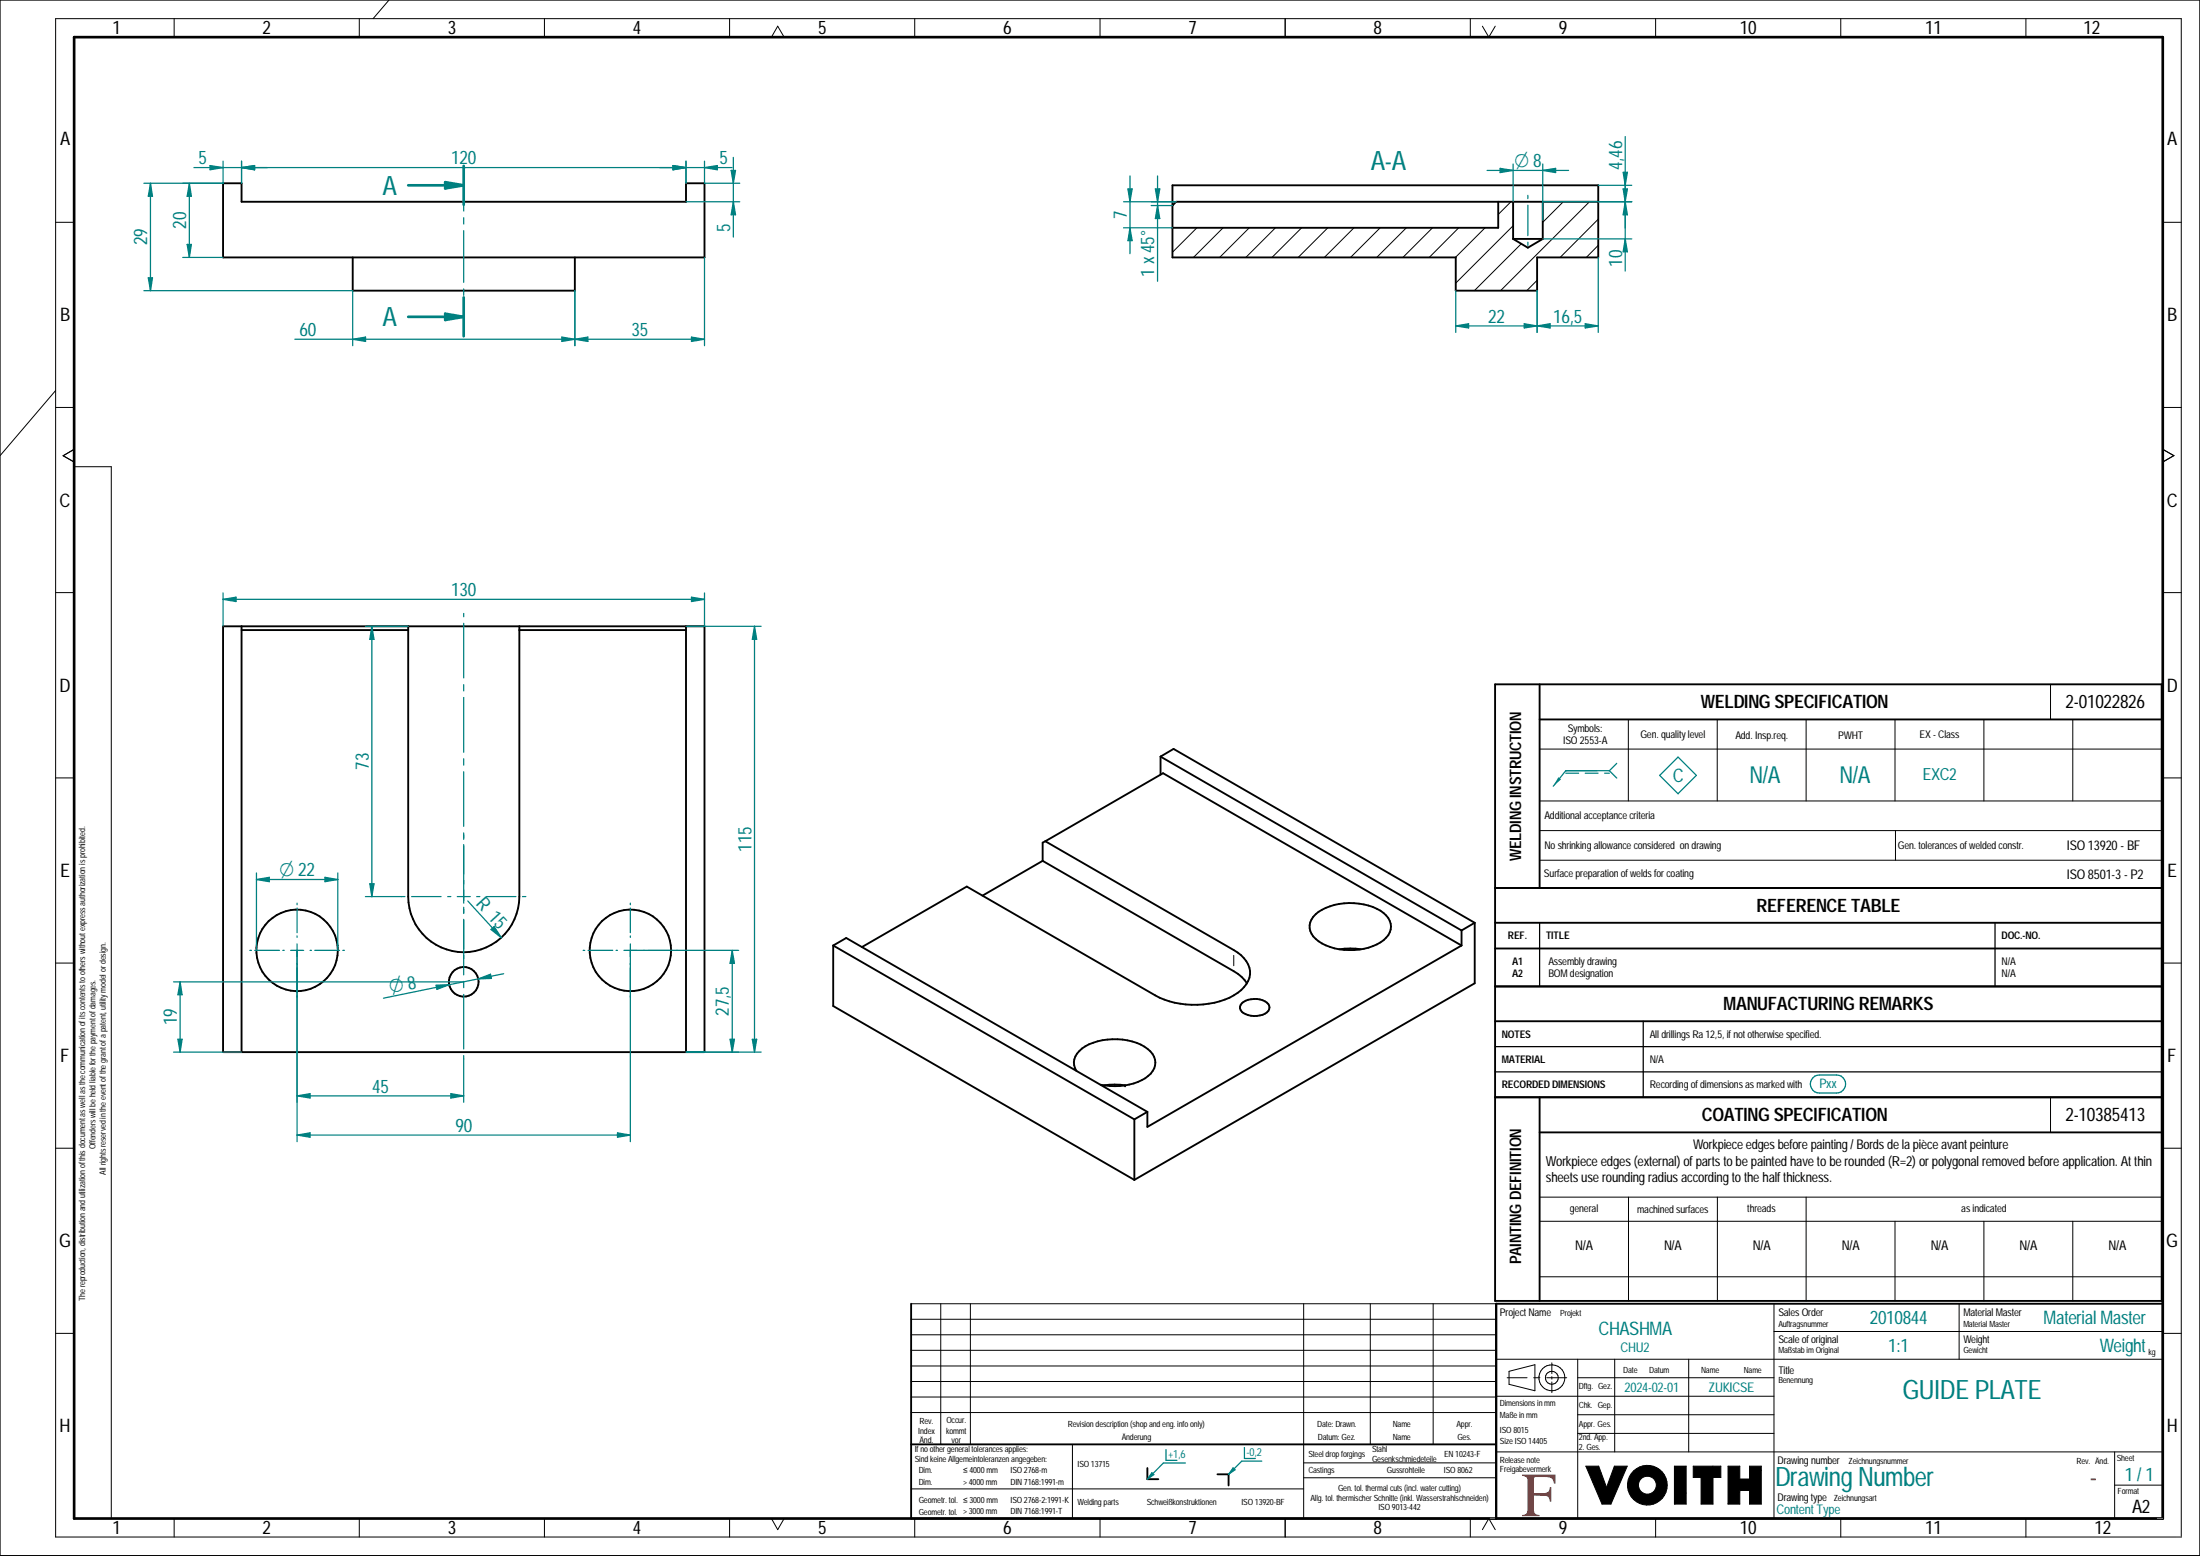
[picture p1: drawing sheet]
<svg xmlns="http://www.w3.org/2000/svg" width="594mm" height="420mm" viewBox="0 0 594 420" stroke-linecap="round" stroke-linejoin="round" font-family="sans-serif">
<g fill="none" stroke="#000" stroke-width=".27">
<path d="M0 0h594v420h-594zM15 5h574v410h-574zM47 5v5M97 5v5M105 0l-4.3 5M147 5v5M197 5v5M208.3 10l1.7-2.9 1.7 2.9M247 5v5M297 5v5M347 5v5M397 5v5"/>
<path d="M400.3 7.1l1.7 2.9 1.8-2.9M447.1 5v5M497.1 5v5M547.1 5v5M15 60h5M584 60h5M15 105.5l-15 17.5M15 110h5M584 110h5M20 121.3l-2.9 1.8 2.9 1.7M20 126h10v284M587 123.1l-3-1.8 3 1.7-3 1.8"/>
<path d="M15 160h5M584 160h5M15 210.1h5M584 210.1h5M15 260.1h5M584 260.1h5M15 310h5M584 310h5M246 356.2h158M254 352v38M262 352v38M352 352v58"/>
<path d="M370 352v38M387 352v38M15 360h5M246 373h158M246 364.6h158M246 377.2h158M246 368.9h158M246 360.4h158M584 360h5M246 381.4h158M352 399h52M352 395h52"/>
<path d="M47 410v5M97 410v5M147 410v5M197 410v5M208.3 410l1.7 3 1.7-3M247 410v5M285.6 402h66.4M297 410v5M347 410v5M397 410v5M403.8 413l-1.8-3-1.7 3M447.1 410v5"/>
<path d="M497.1 410v5M547.1 410v5"/>
</g>
<path d="M20 10h564v400h-564z" fill="none" stroke="#000" stroke-width=".72"/>
<path d="M246 352v58h158v-58M246 390h158M309.8 396.4v3h3M328.8 398.1h3v3" fill="none" stroke="#000" stroke-width=".51"/>
<path d="M402.4 410h1.6" fill="none" stroke="#888" stroke-width=".27"/>
<path d="M314.1 395.1l-4.3 4.3" fill="none" stroke="#008080" stroke-width=".34"/>
<path d="M311.1 397.7l.5 .5-1.8 1.2z" fill="#008080"/>
<path d="M311.1 397.7l.5 .5-1.8 1.2zM314.1 395.1h6M314.9 391.4v2.9h2.9M335.3 394.5l-3.5 3.6" fill="none" stroke="#008080" stroke-width=".34"/>
<path d="M333 396.4l.5 .5-1.7 1.2z" fill="#008080"/>
<path d="M422.8 208.1l-3.4 4.2M448.2 209.4l4.9-5 5 5-5 4.9zM489.6 291l.5-.4 1.2-.3h4.6a2.43 2.43 0 0 1 2.5 2.4 2.43 2.43 0 0 1-2.5 2.4h-4.6a2.44 2.44 0 0 1-2.2-1.4 2.44 2.44 0 0 1 .5-2.7zM333 396.4l.5 .5-1.7 1.2zM335.3 394.5h5.4M336 390.9v2.9h3" fill="none" stroke="#008080" stroke-width=".34"/>
<g fill="none" stroke="#000" stroke-width=".27">
<path d="M511.7 194.3v22M535.7 194.3v22M553.7 184.8v9.5M559.7 194.3v22M415.7 216.3h168M415.7 232.3h168M511.8 224.3v8M553.7 296.3v9.5M415.7 323.3h168M415.7 329.8h168M439.8 323.3v28M463.8 323.3v28"/>
<path d="M487.7 323.3v28M511.7 329.8v21.5M535.7 329.8v21.5M559.7 329.8v21.5M246 352h158M415.7 344.8h168M479 352v58M479 359.5h105M529 352v15M404 377h75M404 367h180M407 372h5.4"/>
<path d="M407.5 370.3l7-1.8v7l-7-1.7zM414.1 372h1.7M417.7 372h5.4M419.1 368v2.9M419.1 371.7v.7M419.1 373.2v2.8M426 372h53M426 367v43M436 367v25M456 367v25M289.6 390v20M404 392h180"/>
<path d="M426 382h53M426 387.1h53M428.2 395.9h3.5l2.1 5.8 2.1-5.8h3.5l-4.4 10.2h-2.4zM432.4 397.8l-2.3 2.3M447.8 396.5l-2.2 2.2M452.2 395.9h3.1v10.2h-3.1zM457.2 395.9h7.5v3h-2.1v7.2h-3.2v-7.2h-2.2zM462.6 395.9l-3.2 3.2M466.6 395.9h3.2v3.5h2.6v-3.5h3.2v10.2h-3.2v-3.6h-2.6v3.6h-3.2zM475.6 397l-5.5 5.5M571 392v18M246 402h39.6"/>
<path d="M442.5 401.8l-2.1 2.1M455.3 403.1l-3 3M469.8 402.8l-3.2 3.2M571 401h13"/>
<circle cx="419.1" cy="372" r="1.73"/>
<circle cx="419.1" cy="372" r="3.5"/>
<circle cx="444.9" cy="401" r="2.44"/>
<circle cx="444.9" cy="401.1" r="5.4"/>
</g>
<path d="M582.5 410h1.5M587.6 415h1.4" fill="none" stroke="#888" stroke-width=".27"/>
<path d="M403.7 239.8h180v111.5h-180zM403.7 249.2h180M403.7 256.1h180M403.7 275.8h180M583.7 266.4h-180M403.7 296.3h180M415.7 296.3v55M415.7 305.8h168M404 352h180v58h-180z" fill="none" stroke="#000" stroke-width=".51"/>
<g fill="#000">
<path d="M428.2 395.9h3.5l2.1 5.8 2.1-5.8h3.5l-4.4 10.2h-2.4z" fill-rule="evenodd"/>
<path d="M466.6 395.9h3.2v3.5h2.6v-3.5h3.2v10.2h-3.2v-3.6h-2.6v3.6h-3.2z" fill-rule="evenodd"/>
<path d="M439.5 401a5.4 5.4 0 0 1 10.7 0 5.4 5.4 0 0 1-10.7 0zM442.4 401a2.45 2.45 0 0 1 4.9 0 2.45 2.45 0 0 1-4.9 0z" fill-rule="evenodd"/>
<path d="M457.2 395.9h7.5v3h-2.1v7.2h-3.2v-7.2h-2.2z" fill-rule="evenodd"/>
</g>
<path d="M452.2 395.9h3.1v10.2h-3.1z" fill="#000"/>
<path d="M415.7 249.2v17.2M538.7 249.2v17.2M443.7 275.8v20.5M403.7 282.6h180M403.7 289.4h180" fill="none" stroke="#000" stroke-width=".34"/>
<path d="M420.8 209.8l.7 .6-2.1 1.9z" fill="#008080"/>
<path d="M60.2 43.5v6M65.2 45.3l3.5-.6v1.1zM65.2 43.5v6M422.8 208.1h11.8M422.8 208.8h3.5M428.1 208.8h3.4M433.3 208.8h1.3M434.6 208.1l2 2M436.6 206.1l-2 2" fill="none" stroke="#008080" stroke-width=".34"/>
<path d="M439.7 194.3v22M463.7 194.3v22M487.7 194.3v22M415.7 202.3h168M415.7 224.3h168M333.2 258v2.8" fill="none" stroke="#000" stroke-width=".27"/>
<g fill="none" stroke="#000" stroke-width=".51">
<path d="M60.2 49.5h5v5h120v-5h5v20h-130zM95.2 69.5v9h60v-9M60.2 169.1h130v115h-130zM65.2 170.1h45M65.2 169.1v115M110.2 169.1v73a15 15 0 0 0 15 15 15 15 0 0 0 15-15v-73M140.2 170.1h45M185.2 169.1v115M403.7 184.8h180v55h-180zM415.7 184.8v55M415.7 194.3h168M313.4 204.3l3.5-2.1 81.3 47"/>
<path d="M313.4 204.3v4.9M313.4 204.3l81.3 46.9M281.6 232.5l-16.3 9.4M281.6 232.5l51.6 29.8a9.6 9.6 0 0 1 3.5 3.2M282.3 227.2l31.8-18.4 80.6 46.5M282.3 227.2l-.7 .3v5M282.3 227.2l50.9 29.3a7.4 7.4 0 0 1 4.4 6.6 8.8 8.8 0 0 1-5.6 6.3 23.7 23.7 0 0 1-20.1-.6l-50.8-29.4-28.4 16.3M225 255.3l3.5-2 81.3 46.9M225 255.3v16.4l81.3 46.9M225 255.3l81.3 47M355.3 246.8a16.1 16.1 0 0 1 18.3-.3 4.4 4.4 0 0 1 0 7.4 16.4 16.4 0 0 1-17.5 .3 4.3 4.3 0 0 1-.8-7.4zM367.5 256.3a20 20 0 0 0-5.8 0"/>
<path d="M394.7 255.3l-84.9 49v-4.1M394.7 251.2v4.1M398.2 249.2v16.3l-91.9 53.1M398.2 249.2l-3.5 2M335.3 270.9a5.7 5.7 0 0 1 7.2 .2 1.75 1.75 0 0 1-.9 2.6 5.5 5.5 0 0 1-6.6-.9 1.5 1.5 0 0 1 .3-1.9zM290.7 289.2a4.3 4.3 0 0 1 1.5-6.1 16.9 16.9 0 0 1 16.8-.5 4.6 4.6 0 0 1 2.3 6.6 11.4 11.4 0 0 1-8.9 4h-2.7l-2.5-.3M303.9 293.1a20.3 20.3 0 0 0-5.8 0M306.3 302.3v16.3M309.8 300.2l-3.5 2.1"/>
<circle cx="80.2" cy="256.6" r="11"/>
<circle cx="170.2" cy="256.6" r="11"/>
<circle cx="125.2" cy="265.1" r="4"/>
</g>
<circle cx="303.8" cy="293.1" r=".25" fill="#000"/>
<path d="M65.2 45.3l3.5-.6v1.1z" fill="#008080"/>
<path d="M56.7 44.7l3.5 .6-3.5 .5z" fill="none" stroke="#008080" stroke-width=".34"/>
<path d="M56.7 44.7l3.5 .6-3.5 .5z" fill="#008080"/>
<path d="M52.4 45.3h19.8M65.2 45.3l3.5-.6v1.1zM65.2 43.5v6M185.2 43.5v6" fill="none" stroke="#008080" stroke-width=".34"/>
<path d="M65.2 45.3l3.5-.6v1.1z" fill="#008080"/>
<path d="M181.7 44.7l3.5 .6-3.5 .5z" fill="none" stroke="#008080" stroke-width=".34"/>
<path d="M181.7 44.7l3.5 .6-3.5 .5z" fill="#008080"/>
<path d="M65.2 45.3h120M181.7 44.7l3.5 .6-3.5 .5zM185.2 43.5v6M190.2 43.5v6" fill="none" stroke="#008080" stroke-width=".34"/>
<path d="M181.7 44.7l3.5 .6-3.5 .5z" fill="#008080"/>
<path d="M190.2 45.3l3.5-.6v1.1z" fill="none" stroke="#008080" stroke-width=".34"/>
<path d="M190.2 45.3l3.5-.6v1.1z" fill="#008080"/>
<path d="M49.4 49.5h10.8M178.2 45.3h19.5M49.4 69.5h10.8M50.5 66h1.2l-.6 3.5z" fill="none" stroke="#008080" stroke-width=".34"/>
<path d="M50.5 66h1.2l-.6 3.5z" fill="#008080"/>
<path d="M51.1 49.5l.6 3.5h-1.2z" fill="none" stroke="#008080" stroke-width=".34"/>
<path d="M51.1 49.5l.6 3.5h-1.2z" fill="#008080"/>
<path d="M38.9 49.5h21.3M51.1 49.5v20M38.9 78.5h56.3M40 75h1.2l-.6 3.5z" fill="none" stroke="#008080" stroke-width=".34"/>
<path d="M40 75h1.2l-.6 3.5z" fill="#008080"/>
<path d="M40.6 49.5l.6 3.5h-1.2z" fill="none" stroke="#008080" stroke-width=".34"/>
<path d="M40.6 49.5l.6 3.5h-1.2z" fill="#008080"/>
<path d="M40.6 49.5v29M155.2 78.5v14.8M190.2 69.5v23.8M155.2 91.6l3.5-.6v1.2z" fill="none" stroke="#008080" stroke-width=".34"/>
<path d="M155.2 91.6l3.5-.6v1.2z" fill="#008080"/>
<path d="M186.7 91l3.5 .6-3.5 .6z" fill="none" stroke="#008080" stroke-width=".34"/>
<path d="M186.7 91l3.5 .6-3.5 .6z" fill="#008080"/>
<path d="M125.2 50v7M125.2 58.8v1.7M125.2 62.3v13.9M125.2 78v1.8M125.2 81.5v4.1M155.2 91.6h35" fill="none" stroke="#008080" stroke-width=".34"/>
<path d="M110.2 50h15v5.3M125.2 80.3v5.3" fill="none" stroke="#008080" stroke-width=".72"/>
<path d="M120.2 49.2l5 .8-5 .9z" fill="#008080"/>
<path d="M120.2 49.2l5 .8-5 .9zM110.2 85.6h15" fill="none" stroke="#008080" stroke-width=".72"/>
<path d="M120.2 84.7l5 .9-5 .8z" fill="#008080"/>
<path d="M125.2 44.8v5.2M120.2 84.7l5 .9-5 .8zM125.2 85.6v5.2" fill="none" stroke="#008080" stroke-width=".72"/>
<g fill="none" stroke="#000" stroke-width=".27">
<path d="M408 54.5l-3.4 3.4M422.1 54.5l-5.5 5.5M429.2 54.5l-24 24M431.6 59.2l-10.3 10.3M323.2 61.5l-6.6 6.6M330.3 61.5l-8 8M337.3 61.5l-8 8M344.4 61.5l-8 8M351.5 61.5l-8 8M358.6 61.5l-8 8M365.6 61.5l-8 8M372.7 61.5l-8 8"/>
<path d="M379.8 61.5l-8 8M386.8 61.5l-8 8M393.9 61.5l-8 8M401 61.5l-8 8M408.6 61l-15.5 15.5M410.8 65.8l-12.7 12.7M415.1 75.7l-2.8 2.8M431.6 66.3l-3.2 3.2"/>
</g>
<path d="M316.6 50h115v19.5h-16.5v9h-22v-9h-76.5zM404.6 54.5v7h-88M404.6 54.5h27M404.6 54.5h-87l-1 1M408.6 54.5v10M416.6 54.5v10M408.6 64.5h8M416.6 64.5l-4 2.4-4-2.4" fill="none" stroke="#000" stroke-width=".51"/>
<path d="M405.1 45.5l3.5 .5-3.5 .6zM408.6 44.3v10.2M416.6 44.3v15.2" fill="none" stroke="#008080" stroke-width=".34"/>
<path d="M405.1 45.5l3.5 .5-3.5 .6z" fill="#008080"/>
<path d="M416.6 46l3.5-.5v1.1z" fill="none" stroke="#008080" stroke-width=".34"/>
<path d="M416.6 46l3.5-.5v1.1z" fill="#008080"/>
<path d="M401.6 46h22M416.6 54.5h24M416.6 64.5h24M438.9 64.5l.6 3.5h-1.2z" fill="none" stroke="#008080" stroke-width=".34"/>
<path d="M438.9 64.5l.6 3.5h-1.2z" fill="#008080"/>
<path d="M438.3 51h1.2l-.6 3.5z" fill="none" stroke="#008080" stroke-width=".34"/>
<path d="M438.3 51h1.2l-.6 3.5z" fill="#008080"/>
<path d="M303.4 54.5h14.2M304.6 51h1.1l-.6 3.5zM438.9 47.5v25.7M303.4 61.5h13.2" fill="none" stroke="#008080" stroke-width=".34"/>
<path d="M304.6 51h1.1l-.6 3.5z" fill="#008080"/>
<path d="M305.1 61.5l.6 3.5h-1.1z" fill="none" stroke="#008080" stroke-width=".34"/>
<path d="M305.1 61.5l.6 3.5h-1.1z" fill="#008080"/>
<g fill="none" stroke="#008080" stroke-width=".34">
<path d="M305.1 47.5v21M125.2 165.7v.8M125.2 168.3v14.7M125.2 184.9v1.7M125.2 188.3v14.8M125.2 204.9v1.7M125.2 208.4v14.7M125.2 224.9v1.8M125.2 228.4v14.8M125.2 245v1.7M125.2 248.5v14.7M126.3 243.3l9.1 9.9"/>
<path d="M132.6 251l.8-.8 2 3zM125.2 265v1.7M125.2 268.5v14.8M125.2 285v.9"/>
</g>
<path d="M132.6 251l.8-.8 2 3z" fill="#008080"/>
<g fill="none" stroke="#008080" stroke-width=".34">
<path d="M98.7 169.1h11.5M100.4 169.1l.6 3.5h-1.1zM125.2 225.4v.8M125.2 228v8M125.2 237.8v.8M98.7 242.1h10.6M111.2 242.1h7.9M120.9 242.1h.8M123.5 242.1h3.5M125.2 240.4v3.5M125.2 245.6v.9M125.2 248.2v8"/>
<path d="M125.2 258v.9M128.7 242.1h.9M131.4 242.1h7.9M141.1 242.1h.9"/>
</g>
<path d="M100.4 169.1l.6 3.5h-1.1z" fill="#008080"/>
<path d="M99.9 238.6h1.1l-.6 3.5z" fill="none" stroke="#008080" stroke-width=".34"/>
<path d="M99.9 238.6h1.1l-.6 3.5z" fill="#008080"/>
<g fill="none" stroke="#008080" stroke-width=".34">
<path d="M100.4 169.1v73M67.5 256.6h.4M68.8 256.6h6.7M76.4 256.6h.3M78.5 256.6h3.5M80.2 243.9v.4M80.2 245.2v6.6M80.2 252.7v.4M80.2 254.9v42.7M83.7 256.6h.4M85 256.6h6.7M92.6 256.6h.4"/>
<path d="M157.5 256.6h.4M158.8 256.6h6.7M166.4 256.6h.3M168.5 256.6h3.5M170.2 243.9v.4M170.2 245.2v6.6M170.2 252.7v.4M170.2 254.9v3.5M173.7 256.6h.4M175 256.6h6.7M182.6 256.6h.4M170.2 260.1v.4"/>
<path d="M170.2 261.4v6.7M170.2 268.9v.5M80.2 295.9l3.5-.6v1.2zM125.2 285.9v11.7"/>
</g>
<path d="M80.2 295.9l3.5-.6v1.2z" fill="#008080"/>
<path d="M121.7 295.3l3.5 .6-3.5 .6z" fill="none" stroke="#008080" stroke-width=".34"/>
<path d="M121.7 295.3l3.5 .6-3.5 .6z" fill="#008080"/>
<path d="M129.2 264.3l3.3-1.2 .2 1.1zM136 262.9l-32.5 6.6M80.2 295.9h45" fill="none" stroke="#008080" stroke-width=".34"/>
<path d="M129.2 264.3l3.3-1.2 .2 1.1z" fill="#008080"/>
<path d="M117.8 266l3.5-.1-3.3 1.3z" fill="none" stroke="#008080" stroke-width=".34"/>
<path d="M117.8 266l3.5-.1-3.3 1.3z" fill="#008080"/>
<path d="M69.3 235.7v20.9M87.8 236.9l3.4 .6-3.4 .6zM91.2 235.7v20.9" fill="none" stroke="#008080" stroke-width=".34"/>
<path d="M87.8 236.9l3.4 .6-3.4 .6z" fill="#008080"/>
<path d="M69.3 237.5l3.4-.6v1.2z" fill="none" stroke="#008080" stroke-width=".34"/>
<path d="M69.3 237.5l3.4-.6v1.2z" fill="#008080"/>
<path d="M185.2 54.5h14.6M190.2 49.5h9.6M198 54.5l.6 3.5h-1.2zM69.3 237.5h21.9" fill="none" stroke="#008080" stroke-width=".34"/>
<path d="M198 54.5l.6 3.5h-1.2z" fill="#008080"/>
<path d="M197.4 46h1.2l-.6 3.5z" fill="none" stroke="#008080" stroke-width=".34"/>
<path d="M197.4 46h1.2l-.6 3.5z" fill="#008080"/>
<path d="M198 42.5v21.5M185.2 169.1h20.3M203.7 169.1l.6 3.5h-1.1zM185.2 284.1h20.3" fill="none" stroke="#008080" stroke-width=".34"/>
<path d="M203.7 169.1l.6 3.5h-1.1z" fill="#008080"/>
<path d="M203.2 280.6h1.1l-.6 3.5z" fill="none" stroke="#008080" stroke-width=".34"/>
<path d="M203.2 280.6h1.1l-.6 3.5z" fill="#008080"/>
<path d="M310.8 55.5h5.8M310.8 54.5h6.8M312 51h1.2l-.6 3.5zM203.7 169.1v115" fill="none" stroke="#008080" stroke-width=".34"/>
<path d="M312 51h1.2l-.6 3.5z" fill="#008080"/>
<path d="M312.6 55.5l.6 3.5h-1.2z" fill="none" stroke="#008080" stroke-width=".34"/>
<path d="M312.6 55.5l.6 3.5h-1.2z" fill="#008080"/>
<path d="M312.6 47.5v28.4M431.6 54.5h9M431.6 50h9M438.9 54.5l.6 3.5h-1.2z" fill="none" stroke="#008080" stroke-width=".34"/>
<path d="M438.9 54.5l.6 3.5h-1.2z" fill="#008080"/>
<path d="M438.3 46.5h1.2l-.6 3.5z" fill="none" stroke="#008080" stroke-width=".34"/>
<path d="M438.3 46.5h1.2l-.6 3.5z" fill="#008080"/>
<path d="M438.9 36.9v24.6M393.1 78.5v11.2M415.1 78.5v11.2M411.6 87.4l3.5 .6-3.5 .6z" fill="none" stroke="#008080" stroke-width=".34"/>
<path d="M411.6 87.4l3.5 .6-3.5 .6z" fill="#008080"/>
<path d="M393.1 88l3.5-.6v1.2z" fill="none" stroke="#008080" stroke-width=".34"/>
<path d="M393.1 88l3.5-.6v1.2z" fill="#008080"/>
<path d="M415.1 78.5v11.2M431.6 69.5v20.2M393.1 88h22M415.1 88l3.5-.6v1.2z" fill="none" stroke="#008080" stroke-width=".34"/>
<path d="M415.1 88l3.5-.6v1.2z" fill="#008080"/>
<path d="M428.1 87.4l3.5 .6-3.5 .6z" fill="none" stroke="#008080" stroke-width=".34"/>
<path d="M428.1 87.4l3.5 .6-3.5 .6z" fill="#008080"/>
<path d="M415.1 88h16.5M80.2 256.6v51.7M170.2 256.6v51.7M80.2 306.5l3.5-.6v1.2z" fill="none" stroke="#008080" stroke-width=".34"/>
<path d="M80.2 306.5l3.5-.6v1.2z" fill="#008080"/>
<path d="M166.7 305.9l3.5 .6-3.5 .6z" fill="none" stroke="#008080" stroke-width=".34"/>
<path d="M166.7 305.9l3.5 .6-3.5 .6z" fill="#008080"/>
<path d="M60.2 160.1v9M186.7 161.2l3.5 .6-3.5 .6zM190.2 160.1v9M80.2 306.5h90" fill="none" stroke="#008080" stroke-width=".34"/>
<path d="M186.7 161.2l3.5 .6-3.5 .6z" fill="#008080"/>
<path d="M60.2 161.8l3.5-.6v1.2z" fill="none" stroke="#008080" stroke-width=".34"/>
<path d="M60.2 161.8l3.5-.6v1.2z" fill="#008080"/>
<path d="M95.2 78.5v14.8M155.2 78.5v14.8M151.7 91l3.5 .6-3.5 .6zM60.2 161.8h130" fill="none" stroke="#008080" stroke-width=".34"/>
<path d="M151.7 91l3.5 .6-3.5 .6z" fill="#008080"/>
<path d="M95.2 91.6l3.5-.6v1.2z" fill="none" stroke="#008080" stroke-width=".34"/>
<path d="M95.2 91.6l3.5-.6v1.2z" fill="#008080"/>
<path d="M79.6 91.6h75.6M46.9 265.1h78.3M48.6 265.1l.6 3.5h-1.2zM46.9 284.1h18.3" fill="none" stroke="#008080" stroke-width=".34"/>
<path d="M48.6 265.1l.6 3.5h-1.2z" fill="#008080"/>
<path d="M48 280.6h1.2l-.6 3.5z" fill="none" stroke="#008080" stroke-width=".34"/>
<path d="M48 280.6h1.2l-.6 3.5z" fill="#008080"/>
<path d="M170.2 256.6h29.3M197.7 256.6l.6 3.5h-1.2zM48.6 265.1v19M185.2 284.1h14.3" fill="none" stroke="#008080" stroke-width=".34"/>
<path d="M197.7 256.6l.6 3.5h-1.2z" fill="#008080"/>
<path d="M197.1 280.6h1.2l-.6 3.5z" fill="none" stroke="#008080" stroke-width=".34"/>
<path d="M197.1 280.6h1.2l-.6 3.5z" fill="#008080"/>
<path d="M412.6 52.7v.9M412.6 55.4v8.2M412.6 65.4v.9M197.7 256.6v27.5" fill="none" stroke="#008080" stroke-width=".34"/>
<text font-size="16.9" fill="#f00" x="410.8" y="409.4">F</text>
<g font-size="7.2" fill="#008080">
<text x="370.2" y="46">A-A</text>
<text x="103.3" y="52.5">A</text>
<text x="103.3" y="88.1">A</text>
<text x="513.8" y="377.7">GUIDE PLATE</text>
<text x="479.3" y="401.2">Drawing Number</text>
</g>
<text font-size="7.2" fill="#f00" x="564.3" y="401.2">-</text>
<g font-size="6.3" fill="#008080">
<text x="472.4" y="211.4">N/A</text>
<text x="496.7" y="211.3">N/A</text>
</g>
<g font-size="5.4" fill="#008080">
<text x="408.9" y="45.2">O 8</text>
<text x="75.4" y="236.6">O 22</text>
<text x="105.4" y="268.3" transform="rotate(-11 105.4 268.3)">O 8</text>
</g>
<g font-size="5">
<text x="30.3" y="9.3">1</text>
<text x="70.9" y="9.3">2</text>
<text x="120.9" y="9.3">3</text>
<text x="170.9" y="9.3">4</text>
<text x="220.9" y="9.3">5</text>
<text x="270.9" y="9.3">6</text>
<text x="320.9" y="9.3">7</text>
<text x="370.9" y="9.3">8</text>
<text x="421" y="9.3">9</text>
<text x="469.9" y="9.3">10</text>
<text x="519.8" y="9.3">11</text>
<text x="562.6" y="9.3">12</text>
<text x="16.2" y="39.3">A</text>
<text x="585.2" y="39.3">A</text>
<text x="16.2" y="86.8">B</text>
<text x="585.2" y="86.8">B</text>
<text x="16.1" y="136.8">C</text>
<text x="585.1" y="136.8">C</text>
<text x="16.1" y="186.8">D</text>
<text x="459.3" y="191.2">WELDING SPECIFICATION</text>
<text x="557.8" y="191.1">2-01022826</text>
<text x="585.1" y="186.8">D</text>
<text x="16.2" y="236.8">E</text>
<text x="585.2" y="236.8">E</text>
<text x="474.3" y="246.2">REFERENCE TABLE</text>
<text x="465.4" y="272.8">MANUFACTURING REMARKS</text>
<text x="16.3" y="286.8">F</text>
<text x="585.3" y="286.8">F</text>
<text x="459.5" y="302.7">COATING SPECIFICATION</text>
<text x="557.7" y="302.6">2-10385413</text>
<text x="16" y="336.8">G</text>
<text x="585" y="336.8">G</text>
<text x="16.1" y="386.8">H</text>
<text x="585.1" y="386.8">H</text>
<text x="575.7" y="408.5">A2</text>
<text x="30.3" y="414.3">1</text>
<text x="70.9" y="414.3">2</text>
<text x="120.9" y="414.3">3</text>
<text x="170.9" y="414.3">4</text>
<text x="220.9" y="414.3">5</text>
<text x="270.9" y="414.3">6</text>
<text x="320.9" y="414.3">7</text>
<text x="370.9" y="414.3">8</text>
<text x="421" y="414.3">9</text>
<text x="469.9" y="414.3">10</text>
<text x="519.8" y="414.3">11</text>
<text x="565.6" y="414.3">12</text>
</g>
<g font-size="5" fill="#008080">
<text x="53.6" y="44.4">5</text>
<text x="121.9" y="44.4">120</text>
<text x="194.3" y="44.4">5</text>
<text x="438" y="45.9" transform="rotate(-90 438 45.9)">4,46</text>
<text x="304.3" y="59.1" transform="rotate(-90 304.3 59.1)">7</text>
<text x="50.2" y="61.7" transform="rotate(-90 50.2 61.7)">20</text>
<text x="197.1" y="62.8" transform="rotate(-90 197.1 62.8)">5</text>
<text x="39.7" y="66.2" transform="rotate(-90 39.7 66.2)">29</text>
<text x="438" y="72" transform="rotate(-90 438 72)">10</text>
<text x="311.7" y="74.7" transform="rotate(-90 311.7 74.7)">1 x 45°</text>
<text x="401.9" y="87.1">22</text>
<text x="419.4" y="87.1">16,5</text>
<text x="80.9" y="90.7">60</text>
<text x="170.5" y="90.7">35</text>
<text x="121.9" y="161">130</text>
<text x="99.6" y="207.9" transform="rotate(-90 99.6 207.9)">73</text>
<text x="451.7" y="211.1">C</text>
<text x="202.9" y="230" transform="rotate(-90 202.9 230)">115</text>
<text x="128.3" y="244.2" transform="rotate(47 128.3 244.2)">R 15</text>
<text x="196.8" y="274.3" transform="rotate(-90 196.8 274.3)">27,5</text>
<text x="47.7" y="276.9" transform="rotate(-90 47.7 276.9)">19</text>
<text x="100.5" y="295">45</text>
<text x="123" y="305.6">90</text>
<text x="504.9" y="357.5">2010844</text>
<text x="551.9" y="357.5">Material Master</text>
<text x="431.6" y="360.6">CHASHMA</text>
<text x="509.9" y="365">1:1</text>
<text x="567" y="365">Weight</text>
<text x="573.8" y="399.9">1 / 1</text>
</g>
<text font-size="4.5" fill="#008080" x="519.1" y="210.6">EXC2</text>
<g font-size="4.3">
<text x="410.8" y="232.5" transform="rotate(-90 410.8 232.5)">WELDING INSTRUCTION</text>
<text x="410.8" y="341.3" transform="rotate(-90 410.8 341.3)">PAINTING DEFINITION</text>
</g>
<g font-size="3.7">
<text x="417.4" y="314.9">Workpiece edges (external) of parts to be painted have to be rounded (R=2) or polygonal removed before application. At thin</text>
<text x="417.4" y="319.2">sheets use rounding radius according to the half thickness.</text>
</g>
<g font-size="3.6">
<text x="558.2" y="229.5">ISO 13920 - BF</text>
<text x="558.2" y="237.3">ISO 8501-3 - P2</text>
<text x="457.2" y="310.3">Workpiece edges before painting / Bords de la pièce avant peinture</text>
<text x="425.4" y="337.5">N/A</text>
<text x="449.4" y="337.5">N/A</text>
<text x="473.4" y="337.5">N/A</text>
<text x="497.4" y="337.5">N/A</text>
<text x="521.4" y="337.5">N/A</text>
<text x="545.4" y="337.5">N/A</text>
<text x="569.4" y="337.5">N/A</text>
</g>
<g font-size="3.6" fill="#008080">
<text x="491.3" y="293.9">Pxx</text>
<text x="437.6" y="365">CHU2</text>
<text x="438.7" y="375.8">2024-02-01</text>
<text x="461.4" y="375.8">ZUKICSE</text>
<text x="479.8" y="408.8">Content Type</text>
</g>
<g font-size="3" fill="#008080">
<text x="315.4" y="393.8">+1,6</text>
<text x="336.6" y="393.3">-0,2</text>
</g>
<g font-size="2.9">
<text x="423.4" y="197.7">Symbols:</text>
<text x="422.1" y="201">ISO 2553-A</text>
<text x="443" y="199.2">Gen. quality level</text>
<text x="468.6" y="199.4">Add. Insp.req.</text>
<text x="496.4" y="199.5">PWHT</text>
<text x="518.4" y="199.3">EX - Class</text>
<text x="417.1" y="221.3">Additional acceptance criteria</text>
<text x="417.1" y="229.3">No shrinking allowance considered on drawing</text>
<text x="512.5" y="229.2">Gen. tolerances of welded constr.</text>
<text x="416.9" y="236.9">Surface preparation of welds for coating</text>
<text x="407.2" y="253.7">REF.</text>
<text x="417.5" y="253.7">TITLE</text>
<text x="540.5" y="253.7">DOC.-NO.</text>
<text x="408.3" y="260.6">A1</text>
<text x="408.3" y="263.9">A2</text>
<text x="418.1" y="260.6">Assembly drawing</text>
<text x="418.1" y="263.9">BOM designation</text>
<text x="540.5" y="260.6">N/A</text>
<text x="540.5" y="263.9">N/A</text>
<text x="405.5" y="280.2">NOTES</text>
<text x="445.5" y="280.2">All drillings Ra 12,5, if not otherwise specified.</text>
<text x="405.5" y="287">MATERIAL</text>
<text x="445.5" y="287">N/A</text>
<text x="405.5" y="293.8">RECORDED DIMENSIONS</text>
<text x="445.5" y="293.8">Recording of dimensions as marked with</text>
<text x="423.9" y="327.2">general</text>
<text x="442.1" y="327.4">machined surfaces</text>
<text x="471.8" y="327.2">threads</text>
<text x="529.6" y="327.2">as indicated</text>
<text x="405" y="355.4">Project Name</text>
<text x="480.2" y="355.4">Sales Order</text>
<text x="530.2" y="355.4">Material Master</text>
<text x="480.2" y="362.8">Scale of original</text>
<text x="530.2" y="362.8">Weight</text>
<text x="480.2" y="371">Title</text>
<text x="480" y="395.2">Drawing number</text>
<text x="480" y="405.3">Drawing type</text>
</g>
<g font-size="2.3">
<text x="25.8" y="310.3" transform="rotate(-90 25.8 310.3)">Offenders will be held liable for the payment of damages.</text>
<text x="28.6" y="317.2" transform="rotate(-90 28.6 317.2)">All rights reserved in the event of the grant of a patent, utility model or design.</text>
<text x="23" y="351.3" transform="rotate(-90 23 351.3)">The reproduction, distribution and utilization of this document as well as the communication of its contents to others withoutexpress authorization is prohibited.</text>
<text x="421.3" y="355.4">Projekt</text>
<text x="480.2" y="358.4">Auftragsnummer</text>
<text x="530.2" y="358.4">Material Master</text>
<text x="480.2" y="365.3">Maßstab im Original</text>
<text x="530.2" y="365.3">Gewicht</text>
<text x="580.2" y="366">kg</text>
<text x="438.3" y="370.8">Date</text>
<text x="445.3" y="370.8">Datum</text>
<text x="459.4" y="370.8">Name</text>
<text x="470.9" y="370.8">Name</text>
<text x="426.4" y="375.1">Dftg. Gez.</text>
<text x="480.2" y="373.5">Benennung</text>
<text x="405" y="379.7">Dimensions in mm</text>
<text x="405" y="383">Maße in mm</text>
<text x="426.4" y="380.2">Chk. Gep.</text>
<text x="248" y="387.3">Index</text>
<text x="248.3" y="384.5">Rev.</text>
<text x="248.3" y="389.7">Änd.</text>
<text x="255.5" y="387.2">kommt</text>
<text x="255.6" y="384.3">Occur.</text>
<text x="257" y="389.7">vor</text>
<text x="288.4" y="385.3">Revision description (shop and eng. info only)</text>
<text x="302.9" y="388.9">Änderung</text>
<text x="355.7" y="385.4">Date: Drawn.</text>
<text x="355.9" y="389">Datum: Gez.</text>
<text x="376.1" y="385.4">Name</text>
<text x="376.1" y="389">Name</text>
<text x="393.3" y="385.3">Appr.</text>
<text x="393.6" y="389">Ges.</text>
<text x="405" y="389.8">Size ISO 14405</text>
<text x="405" y="387">ISO 8015</text>
<text x="426.4" y="385.4">Appr. Ges.</text>
<text x="426.4" y="388.9">2nd. App.</text>
<text x="247" y="392.1">If no other general tolerances applies:</text>
<text x="247" y="394.7">Sind keine Allgemeintoleranzen angegeben:</text>
<text x="353.3" y="393.5">Steel drop forgings</text>
<text x="370.5" y="392.1">Stahl</text>
<text x="370.5" y="394.7">Gesenkschmiedeteile</text>
<text x="390" y="393.5">EN 10243-F</text>
<text x="405" y="395.1">Release note</text>
<text x="426.4" y="391.5">2. Ges.</text>
<text x="499.2" y="395.2">Zeichnungsnummer</text>
<text x="560.7" y="395.3">Rev. Änd.</text>
<text x="571.6" y="394.6">Sheet</text>
<text x="248.1" y="397.8">Dim.</text>
<text x="248.1" y="400.9">Dim.</text>
<text x="260" y="400.9">&gt; 4000 mm</text>
<text x="272.9" y="400.9">DIN 7168:1991-m</text>
<text x="272.9" y="397.8">ISO 2768-m</text>
<text x="291" y="396.2">ISO 13715</text>
<text x="353.3" y="397.8">Castings</text>
<text x="374.5" y="397.8">Gussrohteile</text>
<text x="389.9" y="397.8">ISO 8062</text>
<text x="405" y="397.5">Freigabevermerk</text>
<text x="248.1" y="405.8">Geometr. tol. ≤ 3000 mm</text>
<text x="272.9" y="405.8">ISO 2768-2:1991-K</text>
<text x="291" y="406.3">Welding parts</text>
<text x="309.7" y="406.3">Schweißkonstruktionen</text>
<text x="335.2" y="406.3">ISO 13920-BF</text>
<text x="353.9" y="405.3">Allg. tol. thermischer Schnitte (inkl. Wasserstrahlschneiden)</text>
<text x="361.3" y="402.7">Gen. tol. thermal cuts (incl. water cutting)</text>
<text x="372.2" y="407.8">ISO 9013-442</text>
<text x="495.2" y="405.3">Zeichnungsart</text>
<text x="571.8" y="403.4">Format</text>
<text x="248.1" y="409">Geometr. tol. &gt; 3000 mm</text>
<text x="272.9" y="408.9">DIN 7168:1991-T</text>
</g>
<text font-size="2.2" x="260" y="397.8">≤ 4000 mm</text>
</svg>
